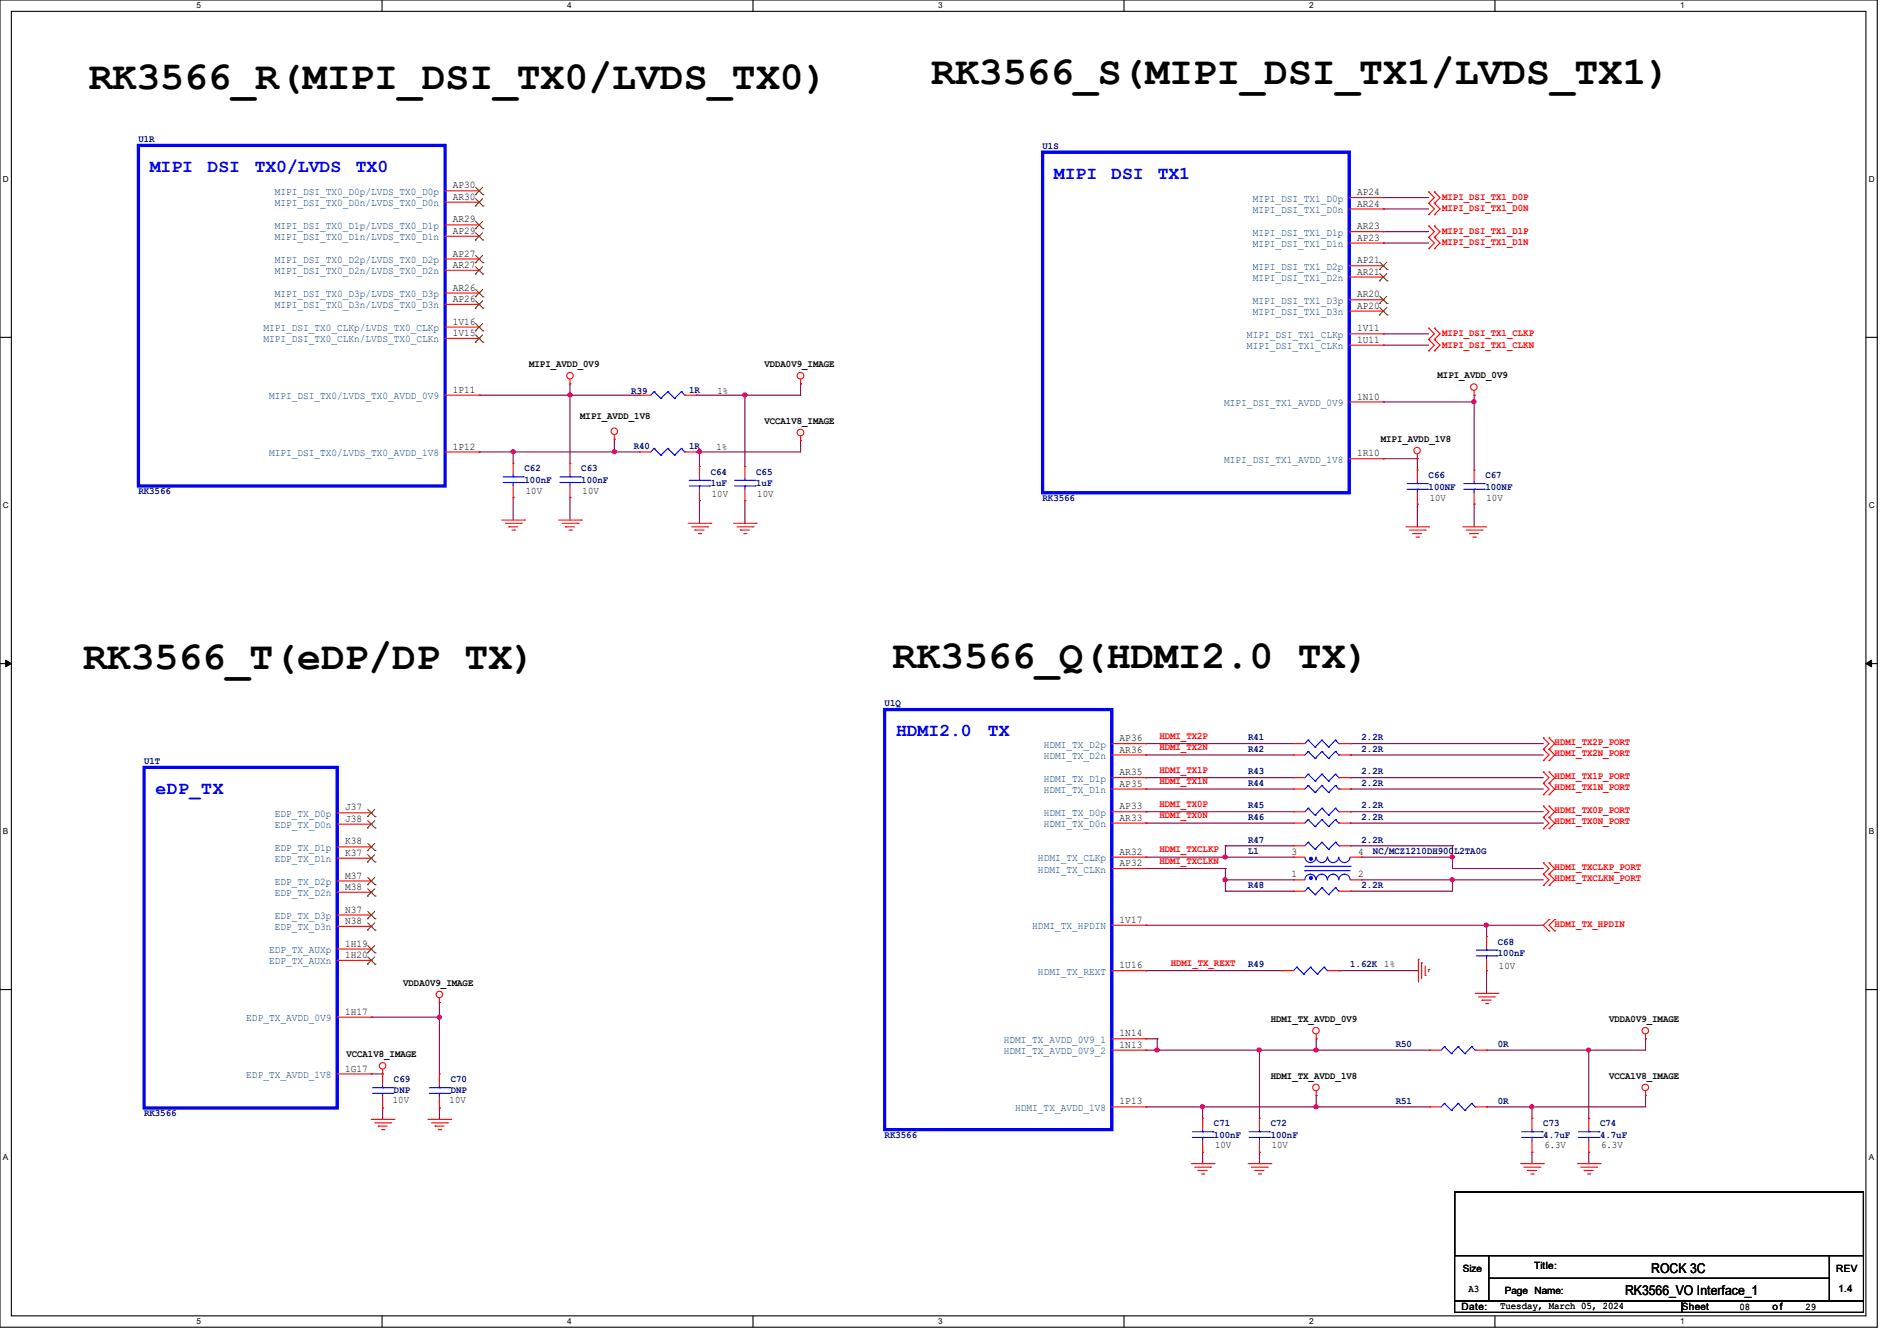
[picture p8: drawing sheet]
<svg xmlns="http://www.w3.org/2000/svg" width="297mm" height="210mm" viewBox="0 0 297 210" stroke-linecap="round" stroke-linejoin="round" font-family="sans-serif">
<path d="M0 0h293.9v207.9h-293.9zM1.8 1.8h290.3v204.3h-290.3z" fill="none" stroke="#000" stroke-width=".17"/>
<g fill="#fff">
<path d="M30.8 .2h.7v1.4h-.7z"/>
<path d="M30.8 206.2h.7v1.4h-.7z"/>
</g>
<path d="M59.8 0v1.8M59.8 206.1v1.8" fill="none" stroke="#000" stroke-width=".17"/>
<g fill="#fff">
<path d="M88.8 .2h.7v1.4h-.7z"/>
<path d="M88.8 206.2h.7v1.4h-.7z"/>
</g>
<path d="M117.9 0v1.8M117.9 206.1v1.8" fill="none" stroke="#000" stroke-width=".17"/>
<g fill="#fff">
<path d="M146.9 .2h.7v1.4h-.7z"/>
<path d="M146.9 206.2h.7v1.4h-.7z"/>
</g>
<path d="M176 0v1.8M176 206.1v1.8" fill="none" stroke="#000" stroke-width=".17"/>
<g fill="#fff">
<path d="M205 .2h.7v1.4h-.7z"/>
<path d="M205 206.2h.7v1.4h-.7z"/>
</g>
<path d="M234.1 0v1.8M234.1 206.1v1.8" fill="none" stroke="#000" stroke-width=".17"/>
<g fill="#fff">
<path d="M263.1 .2h.6v1.4h-.6z"/>
<path d="M263.1 206.2h.6v1.4h-.6z"/>
<path d="M.5 27.3h.9v1.4h-.9z"/>
<path d="M292.6 27.3h.9v1.4h-.9z"/>
<path d="M.5 78.4h.9v1.4h-.9z"/>
<path d="M292.6 78.4h.9v1.4h-.9z"/>
</g>
<path d="M0 52.8h1.8M292.1 52.8h1.8" fill="none" stroke="#000" stroke-width=".17"/>
<g fill="#fff">
<path d="M.5 129.5h.8v1.4h-.8z"/>
<path d="M292.6 129.5h.8v1.4h-.8z"/>
</g>
<path d="M0 103.9h1.8M292.1 103.9h1.8" fill="none" stroke="#000" stroke-width=".17"/>
<path d="M.9 103.4l.9 .5-.9 .5zM292.1 103.9l.9-.5v1z" fill="#000" stroke="#000" stroke-width=".16"/>
<g fill="#fff">
<path d="M.5 180.5h.8v1.4h-.8z"/>
<path d="M292.6 180.5h.8v1.4h-.8z"/>
</g>
<path d="M0 155h1.8M292.1 155h1.8M227.8 186.7h64v9.9h-64zM227.8 196.6h5.3v7.2h-5.3zM233.1 196.6h53.3v3.6h-53.3zM286.4 196.6h5.4v7.2h-5.4zM227.8 203.8h35.5v1.7h-35.5zM233.1 200.2h53.3v3.6h-53.3zM263.3 203.8h28.5v1.7h-28.5z" fill="none" stroke="#000" stroke-width=".17"/>
<g fill="none" stroke="#7f003f" stroke-width=".17">
<path d="M216.6 30.9h.1M216.6 32.7h.1M216.6 36.3h.1M216.6 38.1h.1M216.6 30.9h7.1M216.6 32.7h7.1M216.6 36.3h7.1M216.6 38.1h7.1M216.6 52.3h.1M216.6 54.1h.1M216.6 52.3h7.1M216.6 54.1h7.1"/>
<path d="M75 70.8h.1M75 61.9h.1M75 70.8h25.1M75 61.9h25.1M80.3 70.8h.1M80.3 77.9h.1M80.3 70.8v1.8M80.3 77.9v3.5M89.2 61.9h.1M89.2 77.9h.1M89.2 60.1h.1M89.2 60.1v12.5"/>
<path d="M89.2 77.9v3.5M96.2 70.8h.1M96.2 68.8h.1M96.2 68.8v2M109 61.9h.1M109 70.8h.1M109.5 78.4h.1M109.5 70.8h.1M109.5 70.8v2.3M109.5 78.4v3.6M116.6 78.4h.1M116.6 61.9h.1"/>
<path d="M116.6 61.9v11.2M116.6 78.4v3.6M125.3 60.1h.1M125.3 69h.1M125.3 69v1.8h-16.3M125.3 60.1v1.8h-16.3M216.6 62.9h.1M216.6 71.8h.1M216.6 62.9h14.2M216.6 71.8h5.3M221.9 71.8h.1M221.9 79h.1"/>
<path d="M221.9 71.8v1.8M221.9 79v3.5M230.8 61.9h.1M230.8 79h.1M230.8 62.9h.1M230.8 61.9v11.7M230.8 79v3.5M179.4 116.5h.1M179.4 118.2h.1M179.4 116.5h23.1M179.4 118.2h23.1M211.4 116.5h.1"/>
<path d="M211.4 118.2h.1M211.4 116.5h30.2M211.4 118.2h30.2M179.4 121.8h.1M179.4 123.6h.1M179.4 127.1h.1M179.4 128.9h.1M179.4 134.2h.1M179.4 136h.1M179.4 121.8h23.1M179.4 123.6h23.1M179.4 127.1h23.1"/>
<path d="M179.4 128.9h23.1M179.4 134.2h23.1M179.4 136h12.5M191.9 132.5h.1M191.9 134.2h.1M191.9 137.8h.1M191.9 139.6h.1M191.9 136h.1M191.9 132.5h10.6M191.9 132.5v1.7M191.9 136v3.6M191.9 139.6h10.6"/>
<path d="M191.9 137.8h10.6M211.4 121.8h.1M211.4 123.6h.1M211.4 127.1h.1M211.4 128.9h.1M211.4 139.6h.1M211.4 132.5h.1M211.4 121.8h30.2M211.4 123.6h30.2M211.4 127.1h30.2M211.4 128.9h30.2M211.4 132.5h16"/>
<path d="M213.2 134.2h.1M213.2 137.8h.1M213.2 134.2h14.2M213.2 137.8h28.4M227.4 137.8h.1M227.4 132.5h.1M227.4 136h.1M227.4 134.2h.1M227.4 136h14.2M227.4 137.8v1.8h-16M227.4 132.5v3.5M58.1 159.3h.1"/>
<path d="M58.1 159.3h10.7M68.8 157h.1M68.8 159.3h.1M68.8 157v11.2M179.4 144.9h.1M179.4 152h.1M179.4 144.9h62.2M179.4 152h21.3M209.6 152h.1M209.6 152h12.5M232.7 144.9h.1M232.7 152h.1"/>
<path d="M232.7 144.9v1.8M232.7 152v3.6M58.1 168.2h.1M58.1 168.2h1.8M59.9 173.5h.1M59.9 173.5v1.8M68.8 173.5h.1M68.8 173.5v1.8M179.4 162.7h.1M179.4 173.4h.1M179.4 164.5h.1M179.4 162.7h1.8"/>
<path d="M179.4 164.5h44.5M179.4 173.4h44.5M181.2 162.7h.1M181.2 164.5h.1M181.2 162.7v1.8M188.3 173.4h.1M188.3 173.4v1.7M197.2 164.5h.1M197.2 164.5v10.6M206.1 162.7h.1M206.1 171.6h.1M206.1 164.5h.1"/>
<path d="M206.1 173.4h.1M206.1 162.7v1.8M206.1 171.6v1.8M232.7 164.5h.1M232.7 173.4h.1M239.9 173.4h.1M239.9 173.4v1.7M248.8 164.5h.1M248.8 164.5v10.6M257.6 162.7h.1M257.6 171.6h.1M257.6 162.7v1.8h-24.9"/>
<path d="M257.6 171.6v1.8h-24.9M188.3 180.5h.1M188.3 180.5v1.7M197.2 180.5h.1M197.2 180.5v1.7M239.9 180.5h.1M239.9 180.5v1.7M248.8 180.5h.1M248.8 180.5v1.7"/>
</g>
<g fill="#f0f" stroke="#f0f" stroke-width=".17">
<circle cx="80.4" cy="70.7" r=".33"/>
<circle cx="89.2" cy="61.8" r=".33"/>
<circle cx="96.2" cy="70.7" r=".33"/>
<circle cx="116.6" cy="61.8" r=".33"/>
<circle cx="197.2" cy="164.4" r=".33"/>
<circle cx="181.2" cy="164.4" r=".33"/>
<circle cx="188.3" cy="173.3" r=".33"/>
<circle cx="248.7" cy="164.4" r=".33"/>
<circle cx="232.7" cy="144.9" r=".33"/>
<circle cx="191.8" cy="134.2" r=".33"/>
<circle cx="227.4" cy="134.2" r=".33"/>
<circle cx="227.4" cy="137.8" r=".33"/>
<circle cx="191.8" cy="137.8" r=".33"/>
<circle cx="206" cy="164.4" r=".33"/>
<circle cx="206" cy="173.3" r=".33"/>
<circle cx="230.8" cy="62.9" r=".33"/>
<circle cx="68.8" cy="159.3" r=".33"/>
<circle cx="109.5" cy="70.7" r=".33"/>
<circle cx="239.8" cy="173.3" r=".33"/>
</g>
<g fill="none" stroke="#f00" stroke-width=".17">
<path d="M69.7 29.9h5.3M69.7 31.7h5.3M69.7 35.2h5.3M69.7 37h5.3M75 29.9h.1M75 31.7h.1M75 35.2h.1M75 37h.1M211.2 30.9h5.4M211.2 32.7h5.4M211.2 36.3h5.4M211.2 38.1h5.4"/>
<path d="M216.6 30.9h.1M216.6 32.7h.1M216.6 36.3h.1M216.6 38.1h.1M223.7 31.8h.1M223.7 30.1h.1M223.7 33.6h.1M223.7 37.2h.1M223.7 35.4h.1M223.7 38.9h.1M223.7 30.1l.9 .8-.9 .9M223.7 31.8l.9 .9-.9 .9"/>
<path d="M223.7 35.4l.9 .9-.9 .9M223.7 37.2l.9 .9-.9 .8M224.6 31.8h.1M224.6 30.1h.1M224.6 33.6h.1M224.6 37.2h.1M224.6 35.4h.1M224.6 38.9h.1M224.6 30.1l.9 .8-.9 .9M224.6 31.8l.9 .9-.9 .9M224.6 35.4l.9 .9-.9 .9M224.6 37.2l.9 .9-.9 .8"/>
<path d="M69.7 40.6h5.3M69.7 42.3h5.3M69.7 45.9h5.3M69.7 47.7h5.3M69.7 51.2h5.3M69.7 53h5.3M75 40.6h.1M75 42.3h.1M75 45.9h.1M75 47.7h.1M75 51.2h.1M75 53h.1"/>
<path d="M89.2 59.4v.7M125.3 59.4v.7M211.2 41.6h5.4M211.2 43.4h5.4M211.2 46.9h5.4M211.2 48.7h5.4M211.2 52.3h5.4M211.2 54.1h5.4M216.6 41.6h.1M216.6 43.4h.1M216.6 46.9h.1M216.6 48.7h.1"/>
<path d="M216.6 52.3h.1M216.6 54.1h.1M223.7 53.2h.1M223.7 51.4h.1M223.7 54.9h.1M223.7 51.4l.9 .9-.9 .9M223.7 53.2l.9 .9-.9 .8M224.6 53.2h.1M224.6 51.4h.1M224.6 54.9h.1M224.6 51.4l.9 .9-.9 .9M224.6 53.2l.9 .9-.9 .8"/>
<path d="M69.7 61.9h5.3M69.7 70.8h5.3M75 61.9h.1M75 70.8h.1M80.3 72.6h.1M80.3 77.9h.1M80.3 72.6v1.7M80.3 76.1v1.8M89.2 60.1h.1M89.2 72.6h.1M89.2 77.9h.1M89.2 72.6v1.7"/>
<path d="M89.2 76.1v1.8M96.2 68.8h.1M96.2 68.1v.7M100.1 61.9h.1M100.1 70.8h.1M100.1 61.9h1.8M100.1 70.8h1.8M107.2 61.9h1.8M107.2 70.8h1.8M109 61.9h.1M109 70.8h.1M109.5 73.1h.1"/>
<path d="M109.5 78.4h.1M109.5 73.1v1.7M109.5 76.6v1.8M116.6 73.1h.1M116.6 78.4h.1M116.6 73.1v1.7M116.6 76.6v1.8M125.3 60.1h.1M125.3 69h.1M125.3 68.3v.7M211.2 62.9h5.4M211.2 71.8h5.4"/>
<path d="M216.6 62.9h.1M216.6 71.8h.1M221.9 71.8h.1M221.9 73.6h.1M221.9 79h.1M221.9 71.1v.7M221.9 73.6v1.8M221.9 77.2v1.8M230.8 61.9h.1M230.8 73.6h.1M230.8 79h.1M230.8 61.2v.7"/>
<path d="M230.8 73.6v1.8M230.8 77.2v1.8M78.6 81.4h3.5M79.1 82h2.5M79.7 82.5h.1M79.7 82.5h1.4M80.2 83h.4M80.6 83h.1M81.6 82h.1M82.1 81.4h.1M87.5 81.4h3.5M88 82h2.5"/>
<path d="M88.6 82.5h.1M88.6 82.5h1.4M89.1 83h.4M89.5 83h.1M90.5 82h.1M91 81.4h.1M107.7 82h3.6M108.3 82.5h2.5M108.8 83h.1M108.8 83h1.4M109.3 83.6h.4M109.7 83.6h.1"/>
<path d="M110.8 82.5h.1M111.3 82h.1M114.9 82h3.5M115.4 82.5h2.5M115.9 83h.1M115.9 83h1.4M116.5 83.6h.3M116.8 83.6h.1M117.9 82.5h.1M118.4 82h.1M220.1 82.5h3.6M220.6 83h2.5"/>
<path d="M221.2 83.6h.1M221.2 83.6h1.4M221.7 84.1h.4M222.1 84.1h.1M223.1 83h.1M223.7 82.5h.1M229 82.5h3.6M229.5 83h2.5M230.1 83.6h.1M230.1 83.6h1.4M230.6 84.1h.4M231 84.1h.1"/>
<path d="M232 83h.1M232.6 82.5h.1M174.1 116.5h5.3M174.1 118.2h5.3M179.4 116.5h.1M179.4 118.2h.1M202.5 116.5h.1M202.5 118.2h.1M202.5 116.5h1.8M202.5 118.2h1.8M209.6 116.5h1.8M209.6 118.2h1.8"/>
<path d="M211.4 116.5h.1M211.4 118.2h.1M241.6 119.1h.1M241.6 117.3h.1M241.6 115.6h.1M241.6 117.3l.9 .9-.9 .9M241.6 115.6l.9 .9-.9 .8M242.5 119.1h.1M242.5 117.3h.1M242.5 115.6h.1M242.5 117.3l.9 .9-.9 .9M242.5 115.6l.9 .9-.9 .8"/>
<path d="M52.8 127.3h5.3M52.8 129.1h5.3M52.8 132.6h5.3M52.8 134.4h5.3M52.8 138h5.3M52.8 139.7h5.3M58.1 127.3h.1M58.1 129.1h.1M58.1 132.6h.1M58.1 134.4h.1M58.1 138h.1M58.1 139.7h.1"/>
<path d="M174.1 127.1h5.3M174.1 121.8h5.3M174.1 123.6h5.3M174.1 128.9h5.3M174.1 134.2h5.3M174.1 136h5.3M179.4 121.8h.1M179.4 123.6h.1M179.4 127.1h.1M179.4 128.9h.1M179.4 134.2h.1M179.4 136h.1"/>
<path d="M202.5 127.1h.1M202.5 139.6h.1M202.5 132.5h.1M202.5 137.8h.1M202.5 134.2h.1M202.5 121.8h.1M202.5 123.6h.1M202.5 128.9h.1M202.5 127.1h1.8M202.5 139.6h1.8M202.5 121.8h1.8M202.5 123.6h1.8"/>
<path d="M202.5 128.9h1.8M202.5 134.2h1.8M202.5 132.5h1.8M202.5 137.8h1.8M209.6 127.1h1.8M209.6 139.6h1.8M209.6 121.8h1.8M209.6 123.6h1.8M209.6 128.9h1.8M209.6 132.5h1.8M211.4 127.1h.1M211.4 139.6h.1"/>
<path d="M211.4 132.5h.1M211.4 121.8h.1M211.4 123.6h.1M211.4 128.9h.1M211.4 134.2h1.8M211.4 137.8h1.8M213.2 137.8h.1M213.2 134.2h.1M241.6 124.5h.1M241.6 122.7h.1M241.6 120.9h.1M241.6 129.8h.1"/>
<path d="M241.6 128h.1M241.6 126.2h.1M241.6 138.7h.1M241.6 136.9h.1M241.6 135.1h.1M241.6 122.7l.9 .9-.9 .9M241.6 120.9l.9 .9-.9 .9M241.6 128l.9 .9-.9 .9M241.6 126.2l.9 .9-.9 .9M241.6 136.9l.9 .9-.9 .9M241.6 135.1l.9 .9-.9 .9M242.5 124.5h.1"/>
<path d="M242.5 122.7h.1M242.5 120.9h.1M242.5 129.8h.1M242.5 128h.1M242.5 126.2h.1M242.5 138.7h.1M242.5 136.9h.1M242.5 135.1h.1M242.5 122.7l.9 .9-.9 .9M242.5 120.9l.9 .9-.9 .9M242.5 128l.9 .9-.9 .9M242.5 126.2l.9 .9-.9 .9"/>
<path d="M242.5 136.9l.9 .9-.9 .9M242.5 135.1l.9 .9-.9 .9M52.8 143.3h5.3M52.8 145.1h5.3M52.8 148.6h5.3M52.8 150.4h5.3M52.8 159.3h5.3M58.1 143.3h.1M58.1 145.1h.1M58.1 148.6h.1M58.1 150.4h.1M58.1 159.3h.1"/>
<path d="M68.8 157h.1M68.8 156.3v.7M174.1 144.9h5.3M174.1 152h5.3M179.4 144.9h.1M179.4 152h.1M200.7 152h.1M200.7 152h1.8M207.9 152h1.7M209.6 152h.1M222.1 150.2h.1M222.1 150.2v3.6"/>
<path d="M222.6 150.8h.1M222.6 150.8v2.4M223.1 152.7h.1M223.1 151.3v1.4M223.7 151.8h.1M223.7 151.8v.4M231 155.6h3.5M231.5 156.1h2.5M232 156.6h.1M232 156.6h1.5M232.6 157.2h.3M232.7 146.7h.1"/>
<path d="M232.7 152h.1M232.7 146.7v1.8M232.7 150.2v1.8M232.9 157.2h.1M234 156.1h.1M234.5 155.6h.1M242.5 144h.1M242.5 145.8h.1M242.5 144l-.9 .9 .9 .9M243.4 145.8h.1M243.4 144h.1M243.4 144l-.9 .9 .9 .9"/>
<path d="M52.8 168.2h5.3M58.1 168.2h.1M58.1 175.3h3.6M58.7 175.9h2.5M59.2 176.4h.1M59.2 176.4h1.4M59.7 176.9h.4M59.9 168.2h.1M59.9 173.5h.1M59.9 167.5v2.5M59.9 171.7v1.8M60.1 176.9h.1"/>
<path d="M61.2 175.9h.1M61.7 175.3h.1M67 175.3h3.6M67.6 175.9h2.5M68.1 176.4h.1M68.1 176.4h1.4M68.6 176.9h.4M68.8 168.2h.1M68.8 173.5h.1M68.8 168.2v1.8M68.8 171.7v1.8M69 176.9h.1"/>
<path d="M70.1 175.9h.1M70.6 175.3h.1M174.1 162.7h5.3M174.1 164.5h5.3M174.1 173.4h5.3M179.4 162.7h.1M179.4 164.5h.1M179.4 173.4h.1M188.3 175.1h.1M188.3 175.1v1.8M188.3 178.7v1.8M197.2 175.1h.1"/>
<path d="M197.2 175.1v1.8M197.2 178.7v1.8M206.1 162.7h.1M206.1 171.6h.1M206.1 162v.7M206.1 170.9v.7M223.9 164.5h.1M223.9 173.4h.1M223.9 164.5h1.7M223.9 173.4h1.7M231 164.5h1.7M231 173.4h1.7"/>
<path d="M232.7 164.5h.1M232.7 173.4h.1M239.9 175.1h.1M239.9 175.1v1.8M239.9 178.7v1.8M248.8 175.1h.1M248.8 175.1v1.8M248.8 178.7v1.8M257.6 162.7h.1M257.6 171.6h.1M257.6 162v.7M257.6 170.9v.7"/>
<path d="M186.5 182.2h3.6M187 182.8h2.5M187.6 183.3h.1M187.6 183.3h1.4M188.1 183.9h.4M188.3 180.5h.1M188.5 183.9h.1M189.5 182.8h.1M190.1 182.2h.1M195.4 182.2h3.6M195.9 182.8h2.5M196.5 183.3h.1"/>
<path d="M196.5 183.3h1.4M197 183.9h.4M197.2 180.5h.1M197.4 183.9h.1M198.4 182.8h.1M199 182.2h.1M238.1 182.2h3.5M238.6 182.8h2.5M239.1 183.3h.1M239.1 183.3h1.5M239.7 183.9h.3M239.9 180.5h.1"/>
<path d="M240 183.9h.1M241.1 182.8h.1M241.6 182.2h.1M247 182.2h3.5M247.5 182.8h2.5M248 183.3h.1M248 183.3h1.5M248.6 183.9h.3M248.8 180.5h.1M248.9 183.9h.1M250 182.8h.1M250.5 182.2h.1"/>
<circle cx="89.2" cy="58.8" r=".51"/>
<circle cx="125.3" cy="58.8" r=".52"/>
<circle cx="96.2" cy="67.5" r=".51"/>
<circle cx="125.3" cy="67.7" r=".52"/>
<circle cx="221.9" cy="70.6" r=".51"/>
<circle cx="230.8" cy="60.6" r=".51"/>
<circle cx="68.8" cy="155.7" r=".51"/>
<circle cx="59.9" cy="166.9" r=".51"/>
<circle cx="206" cy="161.4" r=".51"/>
<circle cx="206" cy="170.3" r=".51"/>
<circle cx="257.6" cy="161.4" r=".51"/>
<circle cx="257.6" cy="170.3" r=".51"/>
</g>
<g fill="none" stroke="#00f" stroke-width=".17">
<path d="M78.8 75.6h3.2M78.8 74.7h3.2M80.3 74.7h.1M80.3 75.6h.1M80.3 74.3v.4M80.3 75.6v.5M82 75.6h.1M82 74.7h.1M87.7 75.6h3.1M87.7 74.7h3.1M89.2 74.7h.1M89.2 75.6h.1"/>
<path d="M89.2 74.3v.4M89.2 75.6v.5M90.8 75.6h.1M90.8 74.7h.1M102.4 61.3h.1M102.4 70.2h.1M102.4 61.3l-.5 .6M102.4 61.3l1.1 1.1M102.4 70.2l-.5 .6M102.4 70.2l1.1 1.1M103.5 62.4h.1M103.5 71.3h.1"/>
<path d="M104.6 61.3h.1M104.6 70.2h.1M104.6 61.3l-1.1 1.1M104.6 61.3l1 1.1M104.6 70.2l-1.1 1.1M104.6 70.2l1 1.1M105.6 62.4h.1M105.6 71.3h.1M106.7 61.3h.1M106.7 70.2h.1M106.7 61.3l-1.1 1.1M106.7 61.3l.5 .6"/>
<path d="M106.7 70.2l-1.1 1.1M106.7 70.2l.5 .6M107.2 61.9h.1M107.2 70.8h.1M107.9 76.1h3.2M107.9 75.2h3.2M109.5 75.2h.1M109.5 76.1h.1M109.5 74.8v.4M109.5 76.1v.5M111.1 76.1h.1M111.1 75.2h.1"/>
<path d="M115 76.1h3.2M115 75.2h3.2M116.6 75.2h.1M116.6 76.1h.1M116.6 74.8v.4M116.6 76.1v.5M118.2 76.1h.1M118.2 75.2h.1M220.3 76.6h3.2M220.3 75.7h3.2M221.9 75.7h.1M221.9 76.6h.1"/>
<path d="M221.9 75.4v.3M221.9 76.6v.6M223.5 76.6h.1M223.5 75.7h.1M229.2 76.6h3.2M229.2 75.7h3.2M230.8 75.7h.1M230.8 76.6h.1M230.8 75.4v.3M230.8 76.6v.6M232.4 76.6h.1M232.4 75.7h.1"/>
<path d="M204.8 115.9h.1M204.8 117.7h.1M204.8 115.9l-.5 .6M204.8 115.9l1.1 1.1M204.8 117.7l-.5 .5M204.8 117.7l1.1 1.1M205.9 117h.1M205.9 118.8h.1M207 115.9h.1M207 117.7h.1M207 115.9l-1.1 1.1M207 115.9l1 1.1"/>
<path d="M207 117.7l-1.1 1.1M207 117.7l1 1.1M208 117h.1M208 118.8h.1M209.1 115.9h.1M209.1 117.7h.1M209.1 115.9l-1.1 1.1M209.1 115.9l.5 .6M209.1 117.7l-1.1 1.1M209.1 117.7l.5 .5M209.6 116.5h.1M209.6 118.2h.1"/>
<path d="M204.3 134.2a.87 .87 0 0 0 .9 .9 .87 .87 0 0 0 .8-.9M204.3 137.8a.87 .87 0 0 1 .9-.9 .87 .87 0 0 1 .8 .9M204.3 136.4h.1M204.3 135.7h7.1M204.3 136.4h7.1M204.8 126.6h.1M204.8 139h.1M204.8 131.9h.1M204.8 121.2h.1M204.8 123h.1M204.8 128.4h.1M204.8 126.6l-.5 .5"/>
<path d="M204.8 126.6l1.1 1.1M204.8 139l-.5 .6M204.8 139l1.1 1.1M204.8 131.9l-.5 .6M204.8 131.9l1.1 1.1M204.8 121.2l-.5 .6M204.8 121.2l1.1 1.1M204.8 123l-.5 .6M204.8 123l1.1 1.1M204.8 128.4l-.5 .5M204.8 128.4l1.1 1.1M205.9 127.7h.1"/>
<path d="M205.9 133h.1M205.9 122.3h.1M205.9 124.1h.1M205.9 129.5h.1M206.1 134.2a.87 .87 0 0 0 .8 .9 .87 .87 0 0 0 .9-.9M206.1 137.8a.87 .87 0 0 1 .8-.9 .87 .87 0 0 1 .9 .9M207 126.6h.1M207 139h.1M207 131.9h.1M207 121.2h.1M207 123h.1M207 128.4h.1"/>
<path d="M207 126.6l-1.1 1.1M207 126.6l1 1.1M207 139l-1.1 1.1M207 139l1 1.1M207 131.9l-1.1 1.1M207 131.9l1 1.1M207 121.2l-1.1 1.1M207 121.2l1 1.1M207 123l-1.1 1.1M207 123l1 1.1M207 128.4l-1.1 1.1M207 128.4l1 1.1"/>
<path d="M207.9 134.2a.87 .87 0 0 0 .8 .9 .87 .87 0 0 0 .9-.9M207.9 137.8a.87 .87 0 0 1 .8-.9 .87 .87 0 0 1 .9 .9M208 127.7h.1M208 133h.1M208 122.3h.1M208 124.1h.1M208 129.5h.1M209.1 126.6h.1M209.1 139h.1M209.1 131.9h.1M209.1 121.2h.1M209.1 123h.1"/>
<path d="M209.1 128.4h.1M209.1 126.6l-1.1 1.1M209.1 126.6l.5 .5M209.1 139l-1.1 1.1M209.1 139l.5 .6M209.1 131.9l-1.1 1.1M209.1 131.9l.5 .6M209.1 121.2l-1.1 1.1M209.1 121.2l.5 .6M209.1 123l-1.1 1.1M209.1 123l.5 .6M209.1 128.4l-1.1 1.1"/>
<path d="M209.1 128.4l.5 .5M209.6 127.1h.1M209.6 139.6h.1M209.6 132.5h.1M209.6 134.2a.87 .87 0 0 0 .9 .9 .87 .87 0 0 0 .9-.9M209.6 137.8a.87 .87 0 0 1 .9-.9 .87 .87 0 0 1 .9 .9M209.6 121.8h.1M209.6 123.6h.1M209.6 128.9h.1M211.4 135.7h.1M203 151.5h.1M203 151.5l-.5 .5"/>
<path d="M203 151.5l1.1 1.1M204.1 152.6h.1M205.2 151.5h.1M205.2 151.5l-1.1 1.1M205.2 151.5l1 1.1M205.9 140.1h.1M206.2 152.6h.1M207.3 151.5h.1M207.3 151.5l-1.1 1.1M207.3 151.5l.6 .5M207.9 152h.1M208 140.1h.1"/>
<path d="M231.1 149.7h3.3M231.1 148.8h3.3M232.7 148.8h.1M232.7 149.7h.1M232.7 148.5v.3M232.7 149.7v.5M234.4 149.7h.1M234.4 148.8h.1M58.3 171.2h3.2M58.3 170.3h3.2M59.9 170.3h.1M59.9 171.2h.1"/>
<path d="M59.9 170v.3M59.9 171.2v.5M61.5 171.2h.1M61.5 170.3h.1M67.2 171.2h3.2M67.2 170.3h3.2M68.8 170.3h.1M68.8 171.2h.1M68.8 170v.3M68.8 171.2v.5M70.4 171.2h.1M70.4 170.3h.1"/>
<path d="M186.7 178.1h3.2M186.7 177.2h3.2M188.3 177.2h.1M188.3 178.1h.1M188.3 176.9v.3M188.3 178.1v.6M189.9 178.1h.1M189.9 177.2h.1M195.6 178.1h3.2M195.6 177.2h3.2M197.2 177.2h.1M197.2 178.1h.1"/>
<path d="M197.2 176.9v.3M197.2 178.1v.6M198.8 178.1h.1M198.8 177.2h.1M226.1 163.9h.1M226.1 172.8h.1M226.1 163.9l-.5 .6M226.1 163.9l1.1 1.1M226.1 172.8l-.5 .6M226.1 172.8l1.1 1.1M227.2 165h.1M227.2 173.9h.1"/>
<path d="M228.3 163.9h.1M228.3 172.8h.1M228.3 163.9l-1.1 1.1M228.3 163.9l1.1 1.1M228.3 172.8l-1.1 1.1M228.3 172.8l1.1 1.1M229.4 165h.1M229.4 173.9h.1M230.4 163.9h.1M230.4 172.8h.1M230.4 163.9l-1 1.1M230.4 163.9l.6 .6"/>
<path d="M230.4 172.8l-1 1.1M230.4 172.8l.6 .6M231 164.5h.1M231 173.4h.1M238.3 178.1h3.2M238.3 177.2h3.2M239.9 177.2h.1M239.9 178.1h.1M239.9 176.9v.3M239.9 178.1v.6M241.5 178.1h.1M241.5 177.2h.1"/>
<path d="M247.1 178.1h3.3M247.1 177.2h3.3M248.8 177.2h.1M248.8 178.1h.1M248.8 176.9v.3M248.8 178.1v.6M250.4 178.1h.1M250.4 177.2h.1"/>
</g>
<path d="M21.7 22.8h48v53.3h-48zM163.2 23.8h48v53.4h-48zM138.5 111.1h35.6v65.8h-35.6zM22.6 120.2h30.2v53.3h-30.2z" fill="none" stroke="#00f" stroke-width=".51"/>
<g fill="none" stroke="#7f3f00" stroke-width=".16">
<path d="M74.4 30.5h.1M74.4 32.3h.1M74.4 35.8h.1M74.4 37.6h.1M74.5 29.3l1.1 1.2M74.5 31.1l1.1 1.2M74.5 34.7l1.1 1.1M74.5 36.4l1.1 1.2M75.6 29.3l-1.2 1.2M75.6 31.1l-1.2 1.2M75.6 34.7l-1.2 1.1M75.6 36.4l-1.2 1.2"/>
<path d="M75.6 30.5h.1M75.6 32.3h.1M75.6 35.8h.1M75.6 37.6h.1M74.4 41.1h.1M74.4 42.9h.1M74.4 46.5h.1M74.4 48.3h.1M74.4 51.8h.1M74.4 53.6h.1M74.5 40l1.1 1.1M74.5 41.8l1.1 1.1"/>
<path d="M74.5 45.3l1.1 1.2M74.5 47.1l1.1 1.2M74.5 50.7l1.1 1.1M74.5 52.5l1.1 1.1M75.6 40l-1.2 1.1M75.6 41.8l-1.2 1.1M75.6 45.3l-1.2 1.2M75.6 47.1l-1.2 1.2M75.6 50.7l-1.2 1.1M75.6 52.5l-1.2 1.1M75.6 41.1h.1M75.6 42.9h.1"/>
<path d="M75.6 46.5h.1M75.6 48.3h.1M75.6 51.8h.1M75.6 53.6h.1M216 42.2h.1M216 44h.1M216 47.5h.1M216 49.3h.1M216 41.1l1.2 1.1M216 42.8l1.2 1.2M216 46.4l1.2 1.1M216 48.2l1.2 1.1"/>
<path d="M217.1 41.1l-1.1 1.1M217.1 42.8l-1.1 1.2M217.1 46.4l-1.1 1.1M217.1 48.2l-1.1 1.1M217.2 42.2h.1M217.2 44h.1M217.2 47.5h.1M217.2 49.3h.1M57.5 127.9h.1M57.5 129.7h.1M57.5 133.2h.1M57.5 135h.1"/>
<path d="M57.5 138.6h.1M57.6 126.7l1.1 1.2M57.6 128.5l1.1 1.2M57.6 132.1l1.1 1.1M57.6 133.9l1.1 1.1M57.6 137.4l1.1 1.2M57.6 139.2l1.1 1.1M58.7 126.7l-1.2 1.2M58.7 128.5l-1.2 1.2M58.7 132.1l-1.2 1.1M58.7 133.9l-1.2 1.1M58.7 137.4l-1.2 1.2"/>
<path d="M58.7 139.2l-1.2 1.1M58.7 127.9h.1M58.7 129.7h.1M58.7 133.2h.1M58.7 135h.1M58.7 138.6h.1M57.5 140.3h.1M57.5 143.9h.1M57.5 145.7h.1M57.5 149.2h.1M57.5 151h.1M57.6 142.7l1.1 1.2"/>
<path d="M57.6 144.5l1.1 1.2M57.6 148.1l1.1 1.1M57.6 149.9l1.1 1.1M58.7 142.7l-1.2 1.2M58.7 144.5l-1.2 1.2M58.7 148.1l-1.2 1.1M58.7 149.9l-1.2 1.1M58.7 140.3h.1M58.7 143.9h.1M58.7 145.7h.1M58.7 149.2h.1M58.7 151h.1"/>
</g>
<g fill="#00f" stroke="#00f" stroke-width=".17">
<circle cx="205.2" cy="137.5" r=".24"/>
<circle cx="205.2" cy="134.5" r=".24"/>
</g>
<g font-size="6.2">
<text x="13.9" y="13.9">RK3566_R(MIPI_DSI_TX0/LVDS_TX0)</text>
<text x="145.8" y="13.2">RK3566_S(MIPI_DSI_TX1/LVDS_TX1)</text>
<text x="13" y="104.8">RK3566_T(eDP/DP TX)</text>
<text x="139.7" y="104.6">RK3566_Q(HDMI2.0 TX)</text>
</g>
<g font-size="2.8" fill="#00f">
<text x="23.5" y="26.9">MIPI</text>
<text x="32.5" y="26.9">DSI</text>
<text x="39.9" y="26.9">TX0/LVDS</text>
<text x="55.7" y="26.9">TX0</text>
<text x="165" y="28">MIPI</text>
<text x="174" y="28">DSI</text>
<text x="181.3" y="28">TX1</text>
<text x="140.3" y="115.3">HDMI2.0</text>
<text x="154.7" y="115.3">TX</text>
<text x="24.3" y="124.3">eDP_TX</text>
</g>
<g font-size="2.1">
<text x="254.4" y="202.9">RK3566_VO Interface_1</text>
<text x="258.5" y="199.3">ROCK 3C</text>
</g>
<g font-size="1.6" fill="#00007f">
<text x="21.7" y="22.3">U1R</text>
<text x="163.2" y="23.3">U1S</text>
<text x="98.8" y="61.7">R39</text>
<text x="107.9" y="61.6">1R</text>
<text x="99.2" y="70.3">R40</text>
<text x="107.9" y="70.3">1R</text>
<text x="21.7" y="77.4">RK3566</text>
<text x="82.1" y="73.8">C62</text>
<text x="82.1" y="75.6">100nF</text>
<text x="91" y="73.8">C63</text>
<text x="91" y="75.6">100nF</text>
<text x="111.3" y="74.3">C64</text>
<text x="111.3" y="76.1">1uF</text>
<text x="118.4" y="74.3">C65</text>
<text x="118.4" y="76.1">1uF</text>
<text x="223.7" y="74.9">C66</text>
<text x="223.7" y="76.7">100NF</text>
<text x="232.6" y="74.9">C67</text>
<text x="232.6" y="76.7">100NF</text>
<text x="163.2" y="78.4">RK3566</text>
<text x="138.5" y="110.6">U1Q</text>
<text x="22.6" y="119.7">U1T</text>
<text x="195.4" y="115.9">R41</text>
<text x="195.4" y="117.7">R42</text>
<text x="213.2" y="115.9">2.2R</text>
<text x="213.2" y="117.7">2.2R</text>
<text x="195.4" y="121.3">R43</text>
<text x="195.4" y="123.1">R44</text>
<text x="213.2" y="121.3">2.2R</text>
<text x="213.2" y="123.1">2.2R</text>
<text x="195.4" y="126.6">R45</text>
<text x="195.4" y="131.9">R47</text>
<text x="195.4" y="128.4">R46</text>
<text x="213.2" y="126.6">2.2R</text>
<text x="213.2" y="131.9">2.2R</text>
<text x="213.2" y="128.4">2.2R</text>
<text x="195.4" y="133.7">L1</text>
<text x="215" y="133.7">NC/MCZ1210DH900L2TA0G</text>
<text x="195.4" y="139.1">R48</text>
<text x="213.2" y="139.1">2.2R</text>
<text x="234.5" y="148">C68</text>
<text x="234.5" y="149.7">100nF</text>
<text x="195.4" y="151.5">R49</text>
<text x="211.4" y="151.5">1.62K</text>
<text x="218.5" y="164">R50</text>
<text x="234.5" y="164">0R</text>
<text x="61.7" y="169.5">C69</text>
<text x="61.7" y="171.2">DNP</text>
<text x="70.6" y="169.5">C70</text>
<text x="70.6" y="171.2">DNP</text>
<text x="218.5" y="172.8">R51</text>
<text x="234.5" y="172.8">0R</text>
<text x="22.6" y="174.8">RK3566</text>
<text x="138.5" y="178.2">RK3566</text>
<text x="190.1" y="176.4">C71</text>
<text x="190.1" y="178.2">100nF</text>
<text x="199" y="176.4">C72</text>
<text x="199" y="178.2">100nF</text>
<text x="241.6" y="176.4">C73</text>
<text x="241.6" y="178.2">4.7uF</text>
<text x="250.5" y="176.4">C74</text>
<text x="250.5" y="178.2">4.7uF</text>
</g>
<g font-size="1.6">
<text x="70.9" y="29.5">AP30</text>
<text x="70.9" y="31.3">AR30</text>
<text x="70.9" y="34.8">AR29</text>
<text x="212.5" y="30.6">AP24</text>
<text x="212.5" y="32.3">AR24</text>
<text x="212.5" y="35.9">AR23</text>
<text x="70.9" y="36.6">AP29</text>
<text x="70.9" y="40.2">AP27</text>
<text x="70.9" y="42">AR27</text>
<text x="212.5" y="37.7">AP23</text>
<text x="212.5" y="41.2">AP21</text>
<text x="70.9" y="45.5">AR26</text>
<text x="70.9" y="47.3">AP26</text>
<text x="212.5" y="43">AR21</text>
<text x="212.5" y="46.6">AR20</text>
<text x="70.9" y="50.8">1V16</text>
<text x="70.9" y="52.6">1V15</text>
<text x="212.5" y="48.3">AP20</text>
<text x="212.5" y="51.9">1V11</text>
<text x="212.5" y="53.7">1U11</text>
<text x="82.8" y="57.4">MIPI_AVDD_0V9</text>
<text x="119.7" y="57.4">VDDA0V9_IMAGE</text>
<text x="225.1" y="59.2">MIPI_AVDD_0V9</text>
<text x="70.9" y="61.5">1P11</text>
<text x="90.8" y="65.6">MIPI_AVDD_1V8</text>
<text x="112.3" y="61.7">1%</text>
<text x="212.5" y="62.6">1N10</text>
<text x="70.9" y="70.4">1P12</text>
<text x="112.2" y="70.4">1%</text>
<text x="119.7" y="66.3">VCCA1V8_IMAGE</text>
<text x="212.5" y="71.5">1R10</text>
<text x="216.2" y="69.2">MIPI_AVDD_1V8</text>
<text x="82.3" y="77.3">10V</text>
<text x="91.2" y="77.3">10V</text>
<text x="111.5" y="77.8">10V</text>
<text x="118.6" y="77.8">10V</text>
<text x="223.9" y="78.4">10V</text>
<text x="232.7" y="78.4">10V</text>
<text x="175.3" y="116.1">AP36</text>
<text x="175.3" y="117.9">AR36</text>
<text x="175.3" y="121.4">AR35</text>
<text x="175.3" y="123.2">AP35</text>
<text x="54" y="126.9">J37</text>
<text x="54" y="128.7">J38</text>
<text x="175.3" y="126.7">AP33</text>
<text x="175.3" y="128.5">AR33</text>
<text x="54" y="132.3">K38</text>
<text x="54" y="134">K37</text>
<text x="54" y="137.6">M37</text>
<text x="175.3" y="133.9">AR32</text>
<text x="175.3" y="135.6">AP32</text>
<text x="202.2" y="137.4">1</text>
<text x="202.2" y="133.9">3</text>
<text x="212.6" y="137.4">2</text>
<text x="212.6" y="133.9">4</text>
<text x="54" y="139.4">M38</text>
<text x="54" y="142.9">N37</text>
<text x="54" y="144.7">N38</text>
<text x="54" y="148.3">1H19</text>
<text x="175.3" y="144.5">1V17</text>
<text x="54" y="150">1H20</text>
<text x="63.1" y="154.3">VDDA0V9_IMAGE</text>
<text x="175.3" y="151.6">1U16</text>
<text x="216.7" y="151.5">1%</text>
<text x="234.7" y="151.8">10V</text>
<text x="54" y="158.9">1H17</text>
<text x="199" y="160.1">HDMI_TX_AVDD_0V9</text>
<text x="251.9" y="160.1">VDDA0V9_IMAGE</text>
<text x="54" y="167.8">1G17</text>
<text x="54.2" y="165.6">VCCA1V8_IMAGE</text>
<text x="175.3" y="162.3">1N14</text>
<text x="175.3" y="164.1">1N13</text>
<text x="61.5" y="172.8">10V</text>
<text x="70.4" y="172.8">10V</text>
<text x="175.3" y="173">1P13</text>
<text x="199" y="168.9">HDMI_TX_AVDD_1V8</text>
<text x="251.9" y="168.9">VCCA1V8_IMAGE</text>
<text x="190.2" y="179.7">10V</text>
<text x="199.1" y="179.7">10V</text>
<text x="241.8" y="179.7">6.3V</text>
<text x="250.7" y="179.7">6.3V</text>
<text x="229" y="199.1">Size</text>
<text x="229.9" y="202.3">A3</text>
<text x="235.6" y="202.7">Page Name:</text>
<text x="240.2" y="198.8">Title:</text>
<text x="287.5" y="199.1">REV</text>
<text x="287.9" y="202.3">1.4</text>
<text x="228.8" y="205.2">Date:</text>
<text x="234.9" y="205">Tuesday, March 05, 2024</text>
<text x="263.3" y="205.2">Sheet</text>
<text x="272.4" y="205.1">08</text>
<text x="277.5" y="205.2">o f</text>
<text x="282.7" y="205.1">29</text>
</g>
<g font-size="1.6" fill="#003f7f">
<text x="43" y="30.5">MIPI_DSI_TX0_D0p/LVDS_TX0_D0p</text>
<text x="43" y="32.3">MIPI_DSI_TX0_D0n/LVDS_TX0_D0n</text>
<text x="43" y="35.9">MIPI_DSI_TX0_D1p/LVDS_TX0_D1p</text>
<text x="196.1" y="31.6">MIPI_DSI_TX1_D0p</text>
<text x="196.1" y="33.4">MIPI_DSI_TX1_D0n</text>
<text x="43" y="37.6">MIPI_DSI_TX0_D1n/LVDS_TX0_D1n</text>
<text x="43" y="41.2">MIPI_DSI_TX0_D2p/LVDS_TX0_D2p</text>
<text x="196.1" y="36.9">MIPI_DSI_TX1_D1p</text>
<text x="196.1" y="38.7">MIPI_DSI_TX1_D1n</text>
<text x="43" y="43">MIPI_DSI_TX0_D2n/LVDS_TX0_D2n</text>
<text x="43" y="46.5">MIPI_DSI_TX0_D3p/LVDS_TX0_D3p</text>
<text x="196.1" y="42.2">MIPI_DSI_TX1_D2p</text>
<text x="196.1" y="44">MIPI_DSI_TX1_D2n</text>
<text x="196.1" y="47.6">MIPI_DSI_TX1_D3p</text>
<text x="41.2" y="51.9">MIPI_DSI_TX0_CLKp/LVDS_TX0_CLKp</text>
<text x="41.2" y="53.6">MIPI_DSI_TX0_CLKn/LVDS_TX0_CLKn</text>
<text x="43" y="48.3">MIPI_DSI_TX0_D3n/LVDS_TX0_D3n</text>
<text x="195.2" y="52.9">MIPI_DSI_TX1_CLKp</text>
<text x="196.1" y="49.4">MIPI_DSI_TX1_D3n</text>
<text x="195.2" y="54.7">MIPI_DSI_TX1_CLKn</text>
<text x="42.1" y="62.5">MIPI_DSI_TX0/LVDS_TX0_AVDD_0V9</text>
<text x="191.7" y="63.6">MIPI_DSI_TX1_AVDD_0V9</text>
<text x="42.1" y="71.4">MIPI_DSI_TX0/LVDS_TX0_AVDD_1V8</text>
<text x="191.7" y="72.5">MIPI_DSI_TX1_AVDD_1V8</text>
<text x="163.4" y="117.1">HDMI_TX_D2p</text>
<text x="163.4" y="118.9">HDMI_TX_D2n</text>
<text x="163.4" y="122.4">HDMI_TX_D1p</text>
<text x="163.4" y="124.2">HDMI_TX_D1n</text>
<text x="43" y="127.9">EDP_TX_D0p</text>
<text x="43" y="129.7">EDP_TX_D0n</text>
<text x="163.4" y="127.8">HDMI_TX_D0p</text>
<text x="163.4" y="129.5">HDMI_TX_D0n</text>
<text x="43" y="133.3">EDP_TX_D1p</text>
<text x="43" y="135">EDP_TX_D1n</text>
<text x="162.5" y="134.9">HDMI_TX_CLKp</text>
<text x="162.5" y="136.7">HDMI_TX_CLKn</text>
<text x="43" y="138.6">EDP_TX_D2p</text>
<text x="43" y="140.4">EDP_TX_D2n</text>
<text x="43" y="143.9">EDP_TX_D3p</text>
<text x="42.1" y="149.3">EDP_TX_AUXp</text>
<text x="43" y="145.7">EDP_TX_D3n</text>
<text x="161.6" y="145.5">HDMI_TX_HPDIN</text>
<text x="42.1" y="151">EDP_TX_AUXn</text>
<text x="162.5" y="152.7">HDMI_TX_REXT</text>
<text x="38.6" y="159.9">EDP_TX_AVDD_0V9</text>
<text x="157.2" y="163.3">HDMI_TX_AVDD_0V9_1</text>
<text x="157.2" y="165.1">HDMI_TX_AVDD_0V9_2</text>
<text x="38.6" y="168.8">EDP_TX_AVDD_1V8</text>
<text x="159" y="174">HDMI_TX_AVDD_1V8</text>
</g>
<g font-size="1.6" fill="#f00">
<text x="225.8" y="31.3">MIPI_DSI_TX1_D0P</text>
<text x="225.8" y="33.1">MIPI_DSI_TX1_D0N</text>
<text x="225.8" y="36.7">MIPI_DSI_TX1_D1P</text>
<text x="225.8" y="38.4">MIPI_DSI_TX1_D1N</text>
<text x="225.8" y="52.7">MIPI_DSI_TX1_CLKP</text>
<text x="225.8" y="54.4">MIPI_DSI_TX1_CLKN</text>
<text x="181.5" y="115.7">HDMI_TX2P</text>
<text x="181.5" y="117.5">HDMI_TX2N</text>
<text x="243.4" y="118.4">HDMI_TX2N_PORT</text>
<text x="243.4" y="116.7">HDMI_TX2P_PORT</text>
<text x="181.5" y="121">HDMI_TX1P</text>
<text x="181.5" y="122.8">HDMI_TX1N</text>
<text x="243.4" y="123.8">HDMI_TX1N_PORT</text>
<text x="243.4" y="122">HDMI_TX1P_PORT</text>
<text x="181.5" y="126.4">HDMI_TX0P</text>
<text x="181.5" y="128.1">HDMI_TX0N</text>
<text x="243.4" y="129.1">HDMI_TX0N_PORT</text>
<text x="243.4" y="127.3">HDMI_TX0P_PORT</text>
<text x="181.5" y="133.5">HDMI_TXCLKP</text>
<text x="181.5" y="135.3">HDMI_TXCLKN</text>
<text x="243.4" y="136.2">HDMI_TXCLKP_PORT</text>
<text x="243.4" y="138">HDMI_TXCLKN_PORT</text>
<text x="243.4" y="145.1">HDMI_TX_HPDIN</text>
<text x="183.3" y="151.3">HDMI_TX_REXT</text>
</g>
<g font-size="1.3">
<text x="30.8" y="1.3">5</text>
<text x="88.8" y="1.3">4</text>
<text x="146.9" y="1.3">3</text>
<text x="205" y="1.3">2</text>
<text x="263.1" y="1.3">1</text>
<text x=".5" y="28.4">D</text>
<text x="292.6" y="28.4">D</text>
<text x=".5" y="79.5">C</text>
<text x="292.6" y="79.5">C</text>
<text x=".5" y="130.6">B</text>
<text x="292.6" y="130.6">B</text>
<text x=".5" y="181.7">A</text>
<text x="292.6" y="181.7">A</text>
<text x="30.8" y="207.4">5</text>
<text x="88.8" y="207.4">4</text>
<text x="146.9" y="207.4">3</text>
<text x="205" y="207.4">2</text>
<text x="263.1" y="207.4">1</text>
</g>
</svg>
